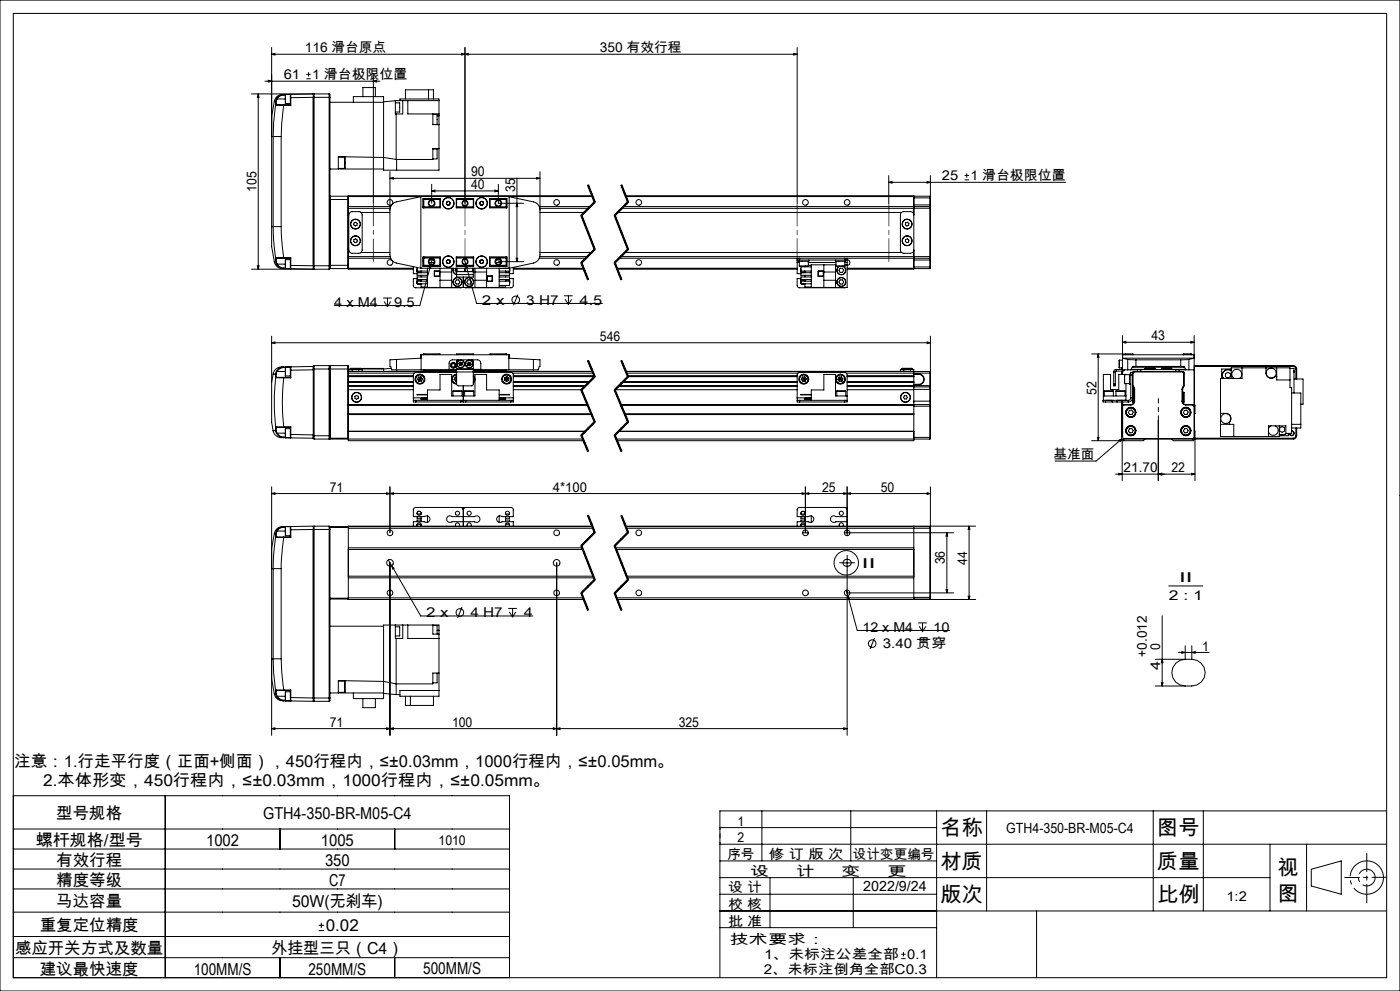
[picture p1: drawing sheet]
<svg xmlns="http://www.w3.org/2000/svg" width="420mm" height="297mm" viewBox="0 0 420 297" stroke-linecap="round" stroke-linejoin="round" font-family="sans-serif">
<g fill="none" stroke="#000" stroke-width=".3">
<path d="M0 0h420v297h-420zM4 4h412v289h-412zM81.5 16.3l1-.3v.5zM81.5 14.2v53.7M138.5 16l1 .3-1 .2zM139.5 16.3l1-.3v.5zM139.5 14.2v46.7M238.1 16l1 .3-1 .2zM239.1 14.2v46.7M239.1 16.3h-157.6M75.5 28.1h23.2M77.5 28.1v52.6"/>
<path d="M77.5 28.1l.2 1.1h-.5zM79.5 24.3h34.5M80.5 24.1l1 .2-1 .3zM82.3 30.4l-.8 4.5v6h.5M82.3 30.4l.4 .1M82.7 31.3l-.6 5.4-.1 4.2M82.7 31.3l.3 .2M82.7 30.5v.8M82.8 31.2l.3 .2M82.8 31.2l-.1 .1M82.9 30.4l-.1 .8M82.9 30.4l-.2 .1"/>
<path d="M83 31.5l2.1 .1M83 29.6l-.3 .9M83 29.6l.1 .1M83.1 31.4h2M83.1 31.4l-.1 .1M83.1 29.7l-.2 .7M83.1 29.7h2.5M85.1 28.3h-.2a2.54 2.54 0 0 0-2.6 2.1M85.1 31.6l-.6 5.2-.2 4.1M85.1 31.4v.2M85.1 28.3l-1.1 .3-1 1M85.1 28.3v.2"/>
<path d="M85.1 28.5l-1.5 .5-.5 .7M85.1 31.6h2.1M85.1 31.4h2M85.1 28.5h.5M85.7 28.3v2.7M85.7 28.3h1.4v3.1M85.7 31h1.4M87.1 29.3h.1M87.1 31.4l.1 .2M87.2 28.3l6.8-.2v1.1M87.2 28.3v1M87.2 28.3l-.1 .1"/>
<path d="M87.2 29.3v2.3M87.2 28.3h-2.1M91.9 23.6h1.3M91.9 22.3h1.3M92.6 21.6v1.3M94 28.4l.2-.3v52.6l-.2-.3M94 29.2v50.5M94 29.2l-6.8 .1M94 29.2h5M98.7 28.1l.3 .3v.8M98.7 28.1v52.6M99 29.2v30.6"/>
<path d="M99 30.7h16.1M106 30.7v-1.7h9.1v22h16.6v-13.6M108.9 29v-2.8h3.7v2.8M112 24.3l1-.2v.5zM112 22.3v38.6M118.6 30.8h1.3v2.8h-1.3M118.6 30.2l-3.5 .3M118.9 34.1v13.7M120 30.2v-.5h11.7v5M120.8 30.2v3.9h-2.2v-3.9M121.6 29.7v-2.8h8.4v2.8M122.3 30.2v3.9h9.4"/>
<path d="M128.6 26.9v2.8M129.9 34.3h1.2v3h-1.2M129.9 34.1v3.3h1.8M131.1 34.7h.6M131.7 34.7v2.7M131.7 30.2h-13.1M82 40.9h2.3M82 40.9v27M84.3 40.9v27M99 59.8v19.7M99 50.7h16.1M99 59.8h5.5"/>
<path d="M99.1 58.8v21.7M99.1 58.8h5.3M99.1 58.8l-.1 .1M101.5 50.5h1.9M101.5 47.1h1.9M103.4 47.1v3.4M104.4 58.8v21.7M104.4 58.8l.1 .1M104.5 58.9v.9M104.5 58.9h.1M104.5 59.8v19.7M104.5 58.9h73.2"/>
<path d="M117 53.4l1-.2v.5zM117 51.4v25l.2 .9 .5 .8 .8 .6 7.8 1.7M117 53.4h45M118.9 47.8h.1M118.9 47.8l-3.8-.6-13.6-.2v3.7M119 47.8v3.2M126.3 58.9l-7.8 1.7-1.1 1-.4 1.3M126.3 58.9v21.5M126.3 58.9h.1M126.9 59.5h5.2v2.8h-5.2zM127 59.8v2.5M127 59.8h5"/>
<path d="M127.1 59.7v2.5M127.1 59.7h5M127.1 59.7l-.1 .1M129.5 57.2l1-.2v.5zM129.5 55.2v5.7M129.5 57.2h20M129.9 44.6h1.2v3h-1.2M131.7 44.6h-1.8v3.2h-10.9M132 59.7v2.5M136.9 59.5h5.2v2.8h-5.2zM136.9 59.7h5.2M137 59.7v2.5"/>
<path d="M137 59.8h5M142 59.7v2.5M146.9 59.5h5.2v2.8h-5.2zM146.9 59.7h4.9M147 59.7v2.5M147 59.8h5M148.5 57l1 .2-1 .3zM149.5 55.2v5.7h7.6M151.8 59.7v2.6M151.8 59.7l.2 .1M152 59.8v2.5M152.6 58.9h.2"/>
<path d="M152.8 58.9l7.7 1.7 1.1 1 .4 1.3M152.8 58.9v21.5M155.1 53.4v25M161 53.2l1 .2-1 .3zM162 51.4v25l-.2 .9-.5 .8-.8 .6-7.7 1.7M176.2 55.5l2 5.1M176.4 55.5l2 5.1-4 4 4 10.1-4 4 2 5.1M176.6 55.4l1 2.5M177.6 57.9l1 2.6zM177.7 58.7h-73.2v.2M186.2 55.5l2 5.1M186.4 55.5l2 5.1-4 4 4 10.1-4 4 2 5.1"/>
<path d="M186.6 55.4l2 5.1M187.6 58.7h86.5v.2M187.7 58.9h86.4M266.6 54.6l1-.2v.5zM266.6 52.6v8.3M266.6 54.6h53.1M274.1 58.9v2.5M274.1 58.8h4.9M278.1 54.4l1 .2-1 .3zM279 58.8v3.1M279 58.8l.1 .5h-5M279.1 52.6v24.3"/>
<path d="M289.4 53.9h1.3M289.4 52.6h1.3M290 52v1.3M77.2 79.7h.5l-.2 1zM81.5 67.9v6l.8 4.5M81.5 67.9h.5M82 67.9l.1 4.2 .6 5.4M82 67.9h2.3M82.3 78.4a2.57 2.57 0 0 0 2.8 2.1M82.7 77.5l.1 .1M82.7 77.5v.8M82.7 78.3l.2 .1"/>
<path d="M82.7 78.3l.3 .9M82.7 78.3l-.4 .1M82.8 77.6l.1 .8M82.9 78.4l.2 .8M83 77.3l-.3 .2M83 77.3l.1 .1M83 79.2a2.53 2.53 0 0 0 2.1 1.3M83.1 77.4h2M83.1 77.4l-.3 .2M83.1 79.2h-.1M83.1 79.2l1.2 1 .8 .2M83.1 79.2h2.5"/>
<path d="M84.3 67.9l.2 4.1 .6 5.3M85.1 77.3h-2.1M85.1 77.3v.1M85.1 77.4h2M85.1 77.3h2.1M85.7 77.8v2.7M85.7 77.8h1.4M87.1 79.5h.1M87.1 77.4v3.1h-1.4M87.2 79.5v1M87.2 77.3l-.1 .1M87.2 77.3v2.2"/>
<path d="M87.2 79.5l6.8 .2M94 79.7v1l-6.8-.2M94 79.7h5M99 79.5v.9l-.3 .3M99 79.5h5.5M104.5 74.6l.2 .7M104.5 79.5v.9M104.5 62.4h12.6M104.5 61.9h12.7M104.5 77.4h12.7M104.5 76.9h12.6M104.7 64l-.2 .7"/>
<path d="M105.1 63.6l2.5-.2a1.02 1.02 0 0 1 1.1 1v10.5a1.02 1.02 0 0 1-1.1 1h-1.9a1.02 1.02 0 0 1-1.1-1v-10.5zM106.2 71.8l.5-.2 .5 .4-.1 .5-.6 .2-.4-.3zM106.2 66.8l.5-.2 .5 .4-.1 .5-.6 .2-.4-.3zM108.3 75.7h8.7M108.3 63.7h8.7M124 79.9v2.1h1.1M126.9 78.3h.1M126.9 79.8h.5M126.9 61.9h.1M126.9 77.4h.1M126.9 77.9h.1M126.9 77h5.2v2.8h-5.2z"/>
<path d="M127 77v2.5M127 79.5h5M127 79.5l.1 .2M127.1 77.1v2.6M127.1 79.7h5M127.1 62.2h5M127.1 77.1l-.1 .2h5M127.1 77.1h5M127.2 62.2v.1M127.2 77v.1M127.4 79.8h-.1M127.4 79.7v.1"/>
<path d="M128.2 79.7v.1M128.7 78.7h1.6M128.8 77.9h1.3M129.2 79.4v1l-.5-.1zM129.2 79.4l-3.3 12.2h-25.6M129.8 77.4l-.6 2M132 77.1v2.7M132 62h-5l.1 .2M133.9 61l.4 .5M133.9 78.2l.2 .6M134.1 78.8l.5 .2M134.2 60.5l-.3 .5"/>
<path d="M134.4 77.9l-.5 .3M134.4 77.9l.5 .1M134.7 60.4l-.5 .1M134.7 60.4l.4 .5M134.8 61.4l-.5 .1M134.9 78l.1 .6M135 78.6l-.4 .4M135.1 60.9l-.3 .5M136.9 77h5.2v2.8h-5.2zM136.9 79.7h5.2M136.9 62.2h5.2M136.9 77.1h5.2"/>
<path d="M136.9 79.8h.1M137 77.1v2.7M137 79.5h5M137 62h5M137 77.3h5M137.5 79.7v.1M139.2 77.5l.5 1.8M139.7 79.3l.5 .9-.4 .1zM139.7 79.3l3.3 11.6h37.7M141.5 79.7v.1M142 77.1v2.7M142 79.8h.1"/>
<path d="M143.9 60.9l.2 .5M144 78.7l.5 .3M144 78.1v.6M144.1 61.4l.6 .1M144.3 60.4l-.4 .5M144.3 60.4l.6 .1M144.5 77.8l-.5 .3M144.5 77.8l.5 .3M144.9 60.5l.2 .5M145 78.7l-.5 .3M145 78.1v.6M145.1 61l-.4 .5"/>
<path d="M146.9 79.7h4.9M146.9 77h5.2v2.8h-5.2zM146.9 77.1h4.9l.2 .2h-5M147 77.1v2.6M147 79.5h5M147 62h5l-5.1 .2M148.7 78.7h1.6M148.8 77.9h1.3M149.5 78.4h7.6M149.8 79.7v.1M150.6 79.8h.1M150.6 79.8h1.5"/>
<path d="M150.6 79.7v.1M151.8 77v2.7M152 77v2.5M152 61.9h.1M152 77.4h.1M152 77.9h.1M152 78.3h.1M152 79.5l-.2 .2M154.8 77.4h.5l-.2 1zM155.1 60.9l.2 1h-.5zM161.8 61.9h15.3M161.8 77.4h13.9"/>
<path d="M161.9 62.4h14.6M161.9 76.9h14.3M162 75.7h15.5M162 63.7h13.3M174.2 64.6l4 10.2M174.2 78.8l2 5.1M174.6 64.5l4 10.2M174.6 78.7l2 5.1M178.3 60.4l-4 4M178.3 74.6l-4 4M178.5 60.7l-4 4M178.5 74.9l-4 4"/>
<path d="M184.2 64.6l4 10.2M184.2 78.8l2 5.1M184.6 64.5l4 10.2M184.6 78.7l2 5.1M185.3 63.7h85.2M185.7 77.4h54.2M186.3 76.9h92.8M187 61.9h92M187.5 75.7h83M188.3 60.4l-4 4M188.3 74.6l-4 4M188.5 60.7l-4 4"/>
<path d="M188.5 74.9l-4 4M239.1 77.9h.8M239.1 77.9v.8M239.1 77.4v.5M239.1 78.7v3.3h1.2M239.1 78.7h.7M239.6 77.9v.4h3v-.4M239.8 79.8h2.7M239.8 78.3v1.5M239.9 77.4v.5M239.9 77.4h13.5M239.9 77.9h13.5"/>
<path d="M241.5 79.8v.2M242.5 78.3v1.5M242.5 79.5h.9M242.5 78.7h8.3M243.4 80h-3.1v1.2M247.2 79.4v6.7M250.6 77.9v.4h3v-.4M250.6 79.4v6.7M250.8 79.8h2.7M250.8 78.3v1.5M251.8 79.8a1.36 1.36 0 0 0-.5 2.1 1.36 1.36 0 0 0 2.2 0 1.36 1.36 0 0 0-.5-2.1M251.9 79.8a1.3 1.3 0 0 0-.6 2 1.3 1.3 0 0 0 2.1 0 1.3 1.3 0 0 0-.5-2"/>
<path d="M253.4 77.9h.7M253.4 77.4h25.6M253.4 77.4v.5M253.5 78.3v1.5M253.5 79.4h.6M253.5 78.7h.6M254.1 77.8a.85 .85 0 0 1 .9 .9 .85 .85 0 0 1-.9 .8M254.1 77.9v.8M254.1 77.4v.5M254.1 78.7v7.4h-10.7v-6.7h7.4M271.7 66.8l.5-.2 .5 .4-.1 .5-.5 .2-.5-.3zM271.7 71.8l.5-.2 .5 .4-.1 .5-.5 .2-.5-.3z"/>
<path d="M274.1 64.4a1.02 1.02 0 0 0-1-1h-2a1.02 1.02 0 0 0-1 1v10.5a1.02 1.02 0 0 0 1 1h2a1.02 1.02 0 0 0 1-1M274.1 61.9v.5h-87.6M274.1 62.4v15.5M274.1 61.9v.5M274.1 61.4v.5M274.1 61.4h5v.7M274.1 77.9v2.5M274.1 77.9h5M279 61.9v15.5M279 77.4v3.1M279 61.9l.1 .2M279.1 62.1v.3h-5"/>
<path d="M279.1 76.9v.4M279.1 77.3v.6M279.1 77.9v2.1M279.1 77.3l-.1 .1M75.5 80.7h23.2M85.1 80.4v.1M85.1 80.5h2.1M85.1 80.4h.5M87.1 80.4l.1 .1M99 80.4l.1 .1M99.1 80.5h5.3M104.5 80.4v.3h19.5"/>
<path d="M104.5 80.4h.1M104.5 80.4h19.5M104.5 80.4l-.1 .1M114.9 89.3h2.6M115.3 90.3l.9 1.6M116.2 89.3v2.6M117.2 90.3l-1 1.6M125.1 80.5l-.1 .2a.74 .74 0 0 0 .6 1M125.1 83.5h-1.1v2.2l.6 .6 14-.2M125.1 80.1v1.1h3.1M125.2 81.2l.5 .4 .6-.4v.5M125.2 85.1l.5 .2 .6-.2v.9h1.9"/>
<path d="M125.4 85.1h.7M125.6 83.8h-.2a.73 .73 0 0 0-.3 1.2M125.9 83.8l.4 .2M126.3 80.4h26.5M126.3 81.5l-.4 .2M126.3 83.8v.5l-.6-.4-.5 .4M126.3 82.5v.5M128.2 80.4v5.7h21.6v-5.7M128.2 81.7h-3.1v.8h3.1M128.2 83h-3.1v.8h3.1M128.2 84.3h-3.1v.8h3.1M130.3 81.2h1.6v1.6h-1.6z"/>
<path d="M130.4 81.3h1.4v1.5h-1.4zM132 80.4v5.7M132 81.5h3.5M132 84h3.5M135.5 80.4v5.7M135.9 81a1.37 1.37 0 0 0 1.1 1.3M135.9 81a1.39 1.39 0 0 0 1.1 1.3M136 80.4l-.1 .6M136.1 80.4l-.2 .6M136.9 80.4l-.4 .6 .5 .6M136.9 83.9h.7l.4 .6-.4 .6h-.7l-.4-.6zM137 82.3v.7h5v-.7"/>
<path d="M137 80.4v1.9M137 82.3h5M137.1 81.3h2.3M137.1 80.4v.9M139 83v3.1M139.4 80.4v.9M139.6 81.3h2.3M139.6 80.4v.9M140.4 83.9h.7l.4 .6-.4 .6h-.7l-.4-.6zM141.9 80.4v.9M142 80.5v1M142 80.6v.8"/>
<path d="M142 80.4v1.9M142.5 80.4v5.7M142.5 81.5h3.5M142.5 84h3.5M146 80.4v5.7M146.1 82.7h1.6v1.6h-1.6zM146.2 82.8v1.5M149.8 80.5h3.1v.7M149.8 81.7h3.1v.8h-3.1M149.8 83h3.1v.8h-3.1M149.8 81.2h3.1M149.8 84.3h3.1"/>
<path d="M151.7 81.5l.3 .2M151.7 83.8v.5l.6-.4 .5 .4M151.7 80.4v.1M151.7 82.5v.5M151.7 85.5v.5h-1.9M151.8 80.4l-.1 .1M152 83.8l-.3 .2M152.1 80.4l-.2 .1M152.4 83.8h.1a.73 .73 0 0 1 .4 1.2M152.4 80.4l.2 .1M152.7 80.4l.1 .1M152.8 81.2l-.5 .4-.6-.4v.5"/>
<path d="M152.9 80.5l.1 .2a.74 .74 0 0 1-.6 1M152.9 83.5h1.1v2.2l-.6 .6-14-.2M152.9 84.3v.4M152.9 80.8v.4M152.9 84.3v1.2h-3.1M154 80.7h21.2M154 80.1v1.9h-1.1M154 80.4h21M155.4 88.3l-1.3 3.2M169.2 88.6h2.6M169.5 89.7l1 1.6M170.5 88.6v2.7"/>
<path d="M171.5 89.7l-1 1.6M185 80.4h54.1M185.1 80.7h54M240.3 80.5l-.1 .2a.74 .74 0 0 0 .5 1M240.3 83.5h-1.2v2.2l.6 .6 14.1-.2M240.3 84.3v.8h3.1M240.3 81.2h3.1M240.3 84.3h3.1M240.3 80.8v.4M240.3 84.3v.4M240.3 81.2l.6 .4 .6-.4v.5M240.3 85.1l.6 .2 .5-.2"/>
<path d="M240.6 85.1h.6M240.7 83.8h-.1a.73 .73 0 0 0-.3 1.2M241.1 83.8l.4 .2M241.5 81.5l-.4 .2M241.5 83.8v.5l-.6-.4-.6 .4M241.5 82.5v.5M241.5 85.1v.9h1.9M243.4 81.7h-3.1v.8h3.1M243.4 83h-3.1v.8h3.1M245.4 81.2h1.7v1.6h-1.7zM245.5 81.3h1.5v1.5h-1.5zM247.2 81.5h3.4"/>
<path d="M247.2 84h3.4M252 80.4h.7l.4 .6-.4 .6h-.7l-.3-.6zM252 83.9h.7l.4 .6-.4 .6h-.7l-.3-.6zM254.1 80.4h20M274.1 80.4v.3h-20M274.1 80h5M274.1 80.5h4.9M279.1 80l-.1 .5M81.5 102.7l1-.2v.5zM81.5 100.7v13.9M81.5 102.7h197.6M81.5 114.6v12l.5 2.5"/>
<path d="M82 112.1h.1M82 112.1l.7 .1M82 112.1l-.5 2.5M82.7 113a73.6 73.6 0 0 0 0 15.1M82.7 113l.3 .2M82.7 112.2v.8M82.8 112.1l.1 .8M82.8 112.1l-.1 .1M82.9 112.9l.2 .2M82.9 112.9l-.2 .1M83 113.2h2.1M83 111.3l-.3 .9"/>
<path d="M83 111.3h.1M83.1 111.3l-.3 .8M83.1 111.3h2.5M83.1 113.1h2M83.1 113.1l-.1 .1M85.1 110h-.4a2.6 2.6 0 0 0-2.7 2.1M85.1 113.2a63.8 63.8 0 0 0 0 14.7M85.1 113.1v.1M85.1 110a2.45 2.45 0 0 0-2.1 1.3M85.1 110v.1M85.1 110.1l-.8 .2-1.2 1M85.1 113.2h2.1"/>
<path d="M85.1 113.1h2M85.1 110.1h.5M85.7 110v2.7M85.7 110l1.4 .1M85.7 112.7h1.4M87.1 113.1l.1 .1M87.1 110.9h.1M87.1 110.1v3M87.2 110v.9M87.2 110l-.1 .1M87.2 110.9v2.3M87.2 110h-2.1"/>
<path d="M94 109.8v1M94 109.8v.8h11.1M94 110.8l-6.8 .1M94 110.8v19.5M94 109.8l-6.8 .2M94.2 109.6v22M94.2 109.6h4.5M94.2 109.6l-.2 .2M98.7 109.6v22M98.7 109.6l.3 .2M99.1 109.6l-.1 21M99.1 109.6v21.7"/>
<path d="M99.1 109.6h5.3M104.4 109.6v21.7M104.4 109.6l.1 11.6M104.5 114.6h19.5M104.5 114.5h19.5M104.5 112.7h19.5M104.5 112.9h19.5M104.5 114.4h19.5M104.5 111.8h19.7M104.5 115.8h19.5M104.5 115.5h19.5M104.5 116.8h19.5"/>
<path d="M105.1 110.7l.1 .1M105.1 110.5h3M105.1 110.7h3M105.1 110.5v.2M105.5 111.3h.1M105.7 110.8v.5h-1.2h32.5M105.7 110.8h-1.1v.5M105.7 110.8h1.9M106.5 118.8l.5-.3 .5 .3v.5l-.5 .4-.5-.3zM107.6 110.8v.5h.7M107.6 110.8h1.1v.5M108.1 110.7v.1"/>
<path d="M108.1 110.7h.1M108.1 110.5v.2M108.1 110.4h7v.9M117.4 110.4l-2.3 .2h-7M119 107.7l-2 .1v2h.2a.9 .9 0 0 0 .3 1 .9 .9 0 0 0 1 0h.5M119 107.7l7.3-.4v-1h26.5v1l7.2 .4M119 110.8h18M119 107.7v3.1M119 110.8v.5M124 120v.5h.7M124 120h.7M124 119.2v.8"/>
<path d="M124 119.2h4.2M124.7 120h13.6M124.7 120v.5M125.2 113.7l.5 .6M125.6 113l-.4 .7M125.6 113l.4 .6M126 113.6l-.3 .7M126 113.6l.4 .6M126 113.6l-.8 .1M126.3 113l.5 .6M126.3 113h-.7M126.3 113l-.3 .6"/>
<path d="M126.3 106.3v4.5M126.4 114.2l-.7 .1M126.8 113.6l-.4 .6M126.8 113.6h-.8M127 106.2h5M127 106.2v.1M127 110.8v.5M127 111h10M127.1 106.1h4.9v.2M127.1 106.1v.2M127.1 110.8v.5M127.1 106.1l-.1 .1"/>
<path d="M128.2 120v-3.1h3.8v-4.7h3.5v6.5h7v-6.5h3.5v4.7h3.8v3.1M128.2 119.3h-1.9v.4h1.9M128.2 118.2h-3.1l3.1 .2M134.7 110.8v-2a1.02 1.02 0 0 1 1-1h7.5a1.02 1.02 0 0 1 1.1 1v2M134.7 110.7h9.6M135.9 117.2h.1M135.9 117.2h2.7M135.9 117.2v1.5M136.2 113.7l.5 .6M136.6 113l-.4 .7M136.6 113l.4 .6M137 110.5v1"/>
<path d="M137 112.1a1.5 1.5 0 0 0-1.5 1.5 1.5 1.5 0 0 0 1.5 1.5M137 112.3a1.34 1.34 0 0 0-1.4 1.3 1.34 1.34 0 0 0 1.4 1.4M137 111.6l-12.7 .2-.3 .5v6.9M137 112.3a1.31 1.31 0 0 0-1.3 1.3 1.31 1.31 0 0 0 1.3 1.3M137 106.3v-.2h5v.2M137 111.5h5M137 111.5v3.6M137 110.5h5M137 113h-.4M137 114.3h-.3M137 113.6l-.3 .7M137 113.6l-.8 .1"/>
<path d="M137 106.2h5M137.5 107.8l-.5 .3v2.4M137.7 109l.2 .5M137.7 109l1.1 .2M137.9 109.5l.5 .1M138 108.5l.6 .2M138 108.5l-.3 .5M138 108.5l.3 .6M138.3 120h1.4M138.3 109.1l-.4 .4M138.3 109.1l.1 .5M138.3 120v.5"/>
<path d="M138.6 117.2v1.5M138.6 108.7l.2 .5M138.6 108.7l-.3 .4M138.8 109.2l-.4 .4M139 115.6v4.9M139.4 117.2h2.7M139.4 117.2v1.5M139.7 120h13.5M139.7 120v.5M140.2 109l.2 .5M140.2 109l.6 .1M140.4 109.5l.5 .1"/>
<path d="M140.5 108.5l-.3 .5M140.5 108.5l.6 .2M140.5 108.5l.3 .6M140.8 109.1l-.4 .4M140.8 109.1l.1 .5M140.8 109.1l.5 .1M141.1 108.7l.2 .5M141.1 108.7l-.3 .4M141.3 109.2l-.4 .4M141.5 107.8l.5 .4v2.3M142 110.5v1M142 111.5v3.7l-.2 .3-4.3 .1-.5-.5"/>
<path d="M142 112.5l.1 .1a1.53 1.53 0 0 1-.1 2.2M142 112.7a1.34 1.34 0 0 1 0 1.8M142 111.6l11.7 .2 .3 .5v6.9M142 112.8v.1a1.35 1.35 0 0 1 0 1.6M142 111.3h35.7M142 110.8h18M142 111h10M142.1 117.2v1.5M147 106.2h5M149.8 118.2h3.1l-3.1 .2M149.8 119.3h1.9v.4h-1.9M149.8 119.2h4.2"/>
<path d="M151.3 113.9l.6 .5M151.4 113.2l-.1 .7M151.4 113.2l.6 .4M151.8 106.1h-4.8v.2M151.8 106.1v.2M151.8 110.8v.5M151.8 106.1l.2 .1M152 113.6l.6 .4M152 113.6l-.1 .8M152 113.6l-.7 .3M152 106.2v.1M152 110.8v.5"/>
<path d="M152 112.9l-.6 .3M152 112.9l.7 .4M152 112.9v.7M152.6 114l-.7 .4M152.6 106.3v4.5M152.7 113.3l-.1 .7M152.7 113.3l-.7 .3M153.2 120h.8M153.2 120v.5M153.7 111.8h24.2M154 120v.5h-.8M154 119.2v.8"/>
<path d="M154 114.6h22.7M154 114.5h22.8M154 112.7h24.3M154 112.9h24.4M154 114.4h22.9M154 115.8h21.4M154 115.5h21.8M154 116.8h20.5M160 107.7l2 .1v2h-.2a.92 .92 0 0 1-.4 1 .92 .92 0 0 1-1 0h-.4M160 107.7v3.1M174.2 116.9l4 9.6M174.6 116.8l4 9.6"/>
<path d="M176.2 108.2l2 4.7M176.4 108.1l2 4.8M176.6 108l1 2.4M177.6 110.4l1 2.4zM178.3 112.7l-4 4M178.4 112.9l-4 4 4 9.6-4 4 2 4.7M178.5 113l-4 4M184.2 116.9l4 9.6M184.5 116.8h54.6M184.6 116.8l4 9.6M185.4 115.8h53.7M185.7 115.5h53.4"/>
<path d="M186.2 108.2l2 4.7M186.4 108.1l2 4.8M186.6 108l2 4.8M186.7 114.6h52.4M186.8 114.5h52.3M186.9 114.4h52.2M187.7 111.3h91.3M188 111.8h51.4M188.3 112.7l-4 4M188.3 112.7h50.8M188.4 112.9h50.7M188.4 112.9l-4 4 4 9.6-4 4 2 4.7"/>
<path d="M188.5 113l-4 4M239.1 119.2v-6.9l.4-.5 13.9-.2 .5 .3 .2 .5v8.1h-.7M239.1 120v.5h.8M239.1 120h.8M239.1 119.2v.8M239.1 119.2h4.3M239.9 120h13.5M239.9 120v.5M240.4 113.7l.4 .6M240.7 113l-.3 .7M240.7 113l.4 .6M241.1 113.6l-.3 .7"/>
<path d="M241.1 113.6l.5 .6M241.4 113l.5 .6M241.4 113h-.7M241.4 113l-.3 .6M241.6 114.2l-.8 .1M241.9 113.6l-.3 .6M241.9 113.6l-1.5 .1M243.4 119.3h-1.9v.4h1.9M243.4 118.2h-3.1l3.1 .2M251 117.2h2.7M251 117.2v1.5M251.4 113.7l.4 .6"/>
<path d="M251.7 113l-.3 .7M251.7 113l.4 .6M252.1 113.6l-.3 .7M252.1 113.6l.5 .6M252.4 113l.5 .6M252.4 113h-.7M252.4 113l-.3 .6M252.6 114.2l-.8 .1M252.9 113.6l-.3 .6M252.9 113.6l-1.5 .1M253.4 120h.7M253.4 120v.5"/>
<path d="M253.7 117.2v1.5M254.1 114.6h20M254.1 114.5h20M254.1 112.7h20M254.1 112.9h20M254.1 114.4h20M254.1 118.7h-3.5v-6.5h-3.4v4.7h-3.8v3.1M254.1 115.8h20M254.1 115.5h20M254.1 116.8h20M270.6 110.7l.1 .1M270.6 110.5h3"/>
<path d="M270.6 110.7h3M270.6 110.5v.2M271.1 110.8v.5h-.6M271.1 110.8h-1v.5M271.1 110.8h2M271.4 118.6h.6l.2 .5-.3 .5h-.6l-.2-.5zM273.1 110.8v.5h1M273.1 110.8h1v.5M273.6 110.7l-.1 .1M273.6 110.5v.2M274.1 116.8v4.7M274.1 111.3v4.3"/>
<path d="M274.1 116v.8M274.1 115.6v.4M274.1 112.2h1.5M274.1 112h1.5M274.1 115.6h5M274.1 115.3h1.5M274.1 115.2h1.5M274.1 116h4.9M274.1 116.7h5M275.6 112a1.64 1.64 0 0 1 1.7 1.7 1.64 1.64 0 0 1-1.7 1.6M275.6 112.2a1.5 1.5 0 0 1 1.5 1.5 1.5 1.5 0 0 1-1.5 1.5M275.6 112v.2"/>
<path d="M275.6 115.2v.1M278.1 102.5l1 .2-1 .3zM279 116v5.2M279 111.3v4.7M279 111.3l.1 .5h-25.2M279.1 115.6v.2M279.1 115.8v.9M279.1 116.7v3.5M279.1 115.8l-.1 .2M279.1 100.7v14.9M329.5 106.1v26M329.5 106.1l.2 1h-.5z"/>
<path d="M331 120l-.1 .5h.7M331 120h7.5M331 118.7h6.8M331.3 117.2h2.7M331.3 117.2v1.5M331.6 120v.5M333.7 120v.5M333.9 117.2h-2.6M334 117.2h.1M334 117.2v1.5M334.1 115.1v.5h.5v-.5M334.1 111.5h.5"/>
<path d="M334.1 115.1h.5M334.1 111.5v3.6M334.6 111.5v3.6M334.8 117.2h2.7M334.8 117.2v1.5M334.9 110.7l-.5 .1-.3 .7M334.9 111.2l-.3 .3M334.9 110.7h1.9M334.9 110.7v.5M334.9 111.2h1.9M335.1 120v.5M335.8 107.9v2.3"/>
<path d="M335.8 110.2h.9v.5M335.8 107.9h1M336.5 110.6h.3M336.5 110.6v.1M336.5 111.2v1M336.6 110.2l-.1 .4M336.7 111.2v1M336.8 102.6l.9-.3v.5zM336.8 100.6v10.6M336.8 102.6h21.4M336.8 106.3h.1M336.8 106.3h21.4"/>
<path d="M336.8 110.8h1.5M336.8 111.2v1M337.4 112.3v2.7M337.4 110.8l-.6 .4M337.4 115h1.4M337.4 112.3h1.4M337.5 106.2h2.5M337.5 106.2v.1M337.5 117.2v1.5M337.5 106.2l.1-.1v.2M337.8 112.3l-2.2-.1v4.5h-2.4v-4.5h-2.2v7.8M337.8 115v5"/>
<path d="M338.3 107.7l2.5 .1M338.3 110.8h.9M338.3 107.7v3.1M338.5 120v.5M339.2 112.1h-.4v3h.4M339.2 119.2l-.1 .5-.6 .3M339.2 119.2h.6M339.2 110.8h2M339.2 112.4h.6M339.2 112.4v6.8M339.3 110.7h4.2M339.8 119.2a1.26 1.26 0 0 1-1.3 1.3"/>
<path d="M339.8 111.8v-.2h-.6v.8M339.8 111.8h.1M339.8 111.8v7.4M339.8 106.1h-12.3M339.8 110.1h15.3M339.8 106.1v.2M339.8 109.8v.3M339.8 106.1l.2 .1M339.9 117.6v3M339.9 117.6h.2M339.9 115.6l.1 .2M339.9 116l.4 .7"/>
<path d="M339.9 115.6v.4M339.9 111.8v3.8M340 116l.2 .6-.1 4M340 109.8l-.2 .3M340 115.8l.4 .9M340 106.2v.1M340 115.8l-.1 .2M340.1 117.6h.1M340.1 117.6v3M340.3 111.3l-.5 .5M340.3 111.5l-.4 .3M340.3 111.3h14.5"/>
<path d="M340.3 116.7h.1M340.3 111.5h14.5M340.3 111.3v.2M340.3 116.7v3.5M340.4 116.7v3.5M340.8 109.8h-.3a1.02 1.02 0 0 0-1.3 1M340.8 107.8h13.4M340.8 109.8h13.4M340.8 107.8v2M341.2 110.8h1v.5h-1zM341.5 111.3h.1M342.2 110.8h10.5"/>
<path d="M342.5 111.3h.1M343.5 110.5h3M343.5 110.7l.1 .1M343.5 110.7h3M343.5 110.5v.2M346.5 110.7l-.1 .1M346.5 110.5v.2M348.5 110.5h3M348.5 110.7l.1 .1M348.5 110.7h3M348.5 110.5v.2M351.5 110.7l-.1 .1"/>
<path d="M351.5 110.7h4.2M351.5 110.5v.2M352.5 111.3h.1M352.7 110.8h1v.5h-1zM353.5 111.3h.1M353.7 110.8h2M354.2 109.8h.3a1.01 1.01 0 0 1 1.2 1M354.2 107.8v2M354.6 116.7h.2M354.6 116.7v3.5M354.7 111.3l.4 .2 .1 .3M354.8 111.5l.3 .3"/>
<path d="M354.8 111.3v.2M354.8 116.7v3.5M354.9 117.6h-.1M354.9 117.6v3M354.9 117.6h.2M355 115.8l-.4 .9M355 115.8l.1 .2M355 106.2h2.5M355 106.2v.1M355 116l-.2 .7 .1 3.9M355 109.8l.1 .3M355.1 116l-.3 .7"/>
<path d="M355.1 117.6v3M355.1 115.6l-.1 .2M355.1 111.8h.1M355.1 115.6h.1M355.1 111.8v3.8M355.1 106.1h2.2M355.1 106.1v.2M355.1 109.8v.3M355.1 106.1l-.1 .1M355.2 115.6l-.1 .4M355.2 111.8v3.8M355.7 110.8h1"/>
<path d="M356.7 107.7l-2.5 .1M356.7 107.7v3.1M357.3 102.3l.9 .3-.9 .2zM357.3 106.1v.2M357.3 106.1l.2 .1M357.5 106.2v.1M358.2 107.3h-21.4l1.5 .4M358.2 107.3l-1.5 .4M358.2 106.3v1M358.2 110.8v10.4M358.2 100.6v10.2h-1.5M358.2 110.1l.2 .5"/>
<path d="M358.2 110.6h.2M358.2 109.6h29.8M358.2 109.8h29.8M358.4 110.6v10.6M367.6 112l.8-.4 .7 .4v.9l-.7 .4-.8-.4zM369.4 111.1a1.7 1.7 0 0 0-2.2 .1 1.7 1.7 0 0 0-.2 2.2M369.4 111.1a1.65 1.65 0 0 0-2.2 .2 1.65 1.65 0 0 0-.2 2.1M369.4 110.6h-2.9v2.8M369.4 113.4v-3.2h17.6v6h.5v13.7h-1.7M370.2 113.4a1.5 1.5 0 0 1-.3-2.2 1.5 1.5 0 0 1 2.3 0 1.5 1.5 0 0 1-.3 2.2M372.6 110.2v3.2h-6.5v17.4h17.7v-3.2M379.8 110.2v1.6a1.56 1.56 0 0 0 1 1.4 1.56 1.56 0 0 0 1.6-.3h.6"/>
<path d="M383 110.2v3.7h4M387 110.4h1.2v7.4M387.5 117.8h2.7v10.5h-2.7M388 109.8l.4 .2 .4 .6M388 109.6a1.09 1.09 0 0 1 1 1M388 109.6v.2M388.2 111v.7M388.2 113.6h2.7v7.5h-.7M388.8 110.6h.2M388.8 110.6v3M389 110.6v3M82 129.1a2.67 2.67 0 0 0 3.1 2.1"/>
<path d="M82 129.1h.1M82.7 128.1l.2 .2M82.7 128.1v.9M82.7 129h.1M82.7 129l.3 .9M82.7 129l-.7 .1M82.8 129l.3 .8M82.9 128.3l-.1 .7M83 127.9l-.3 .2M83 127.9l.1 .2M83 129.9a2.37 2.37 0 0 0 2.1 1.3M83.1 129.8l-.1 .1"/>
<path d="M83.1 129.8l.5 .7 1.5 .5M83.1 129.8h2.5M83.1 128.1h2M83.1 128.1l-.2 .2M85.1 127.9h-2.1M85.1 127.9v.2M85.1 131v.2M85.1 127.9h2.1M85.1 128.1h2M85.1 131.2h2.1M85.1 131h.5M85.7 128.5v2.7"/>
<path d="M85.7 128.5h1.4M87.1 128.1v2.9M87.1 130.2h.1M87.1 131.1l.1 .1M87.1 131v.2h-1.4M87.2 130.2v1M87.2 127.9l-.1 .2M87.2 127.9v2.3M87.2 130.2l6.8 .1M87.2 131.2l6.8 .1M94 130.3v1M94 131.3l.2 .3"/>
<path d="M94.2 131.6h4.5M99 130.6v1h75.9M99 130.6h-5v.7M99 131.3l-.3 .3M99.1 131.3h5.3M99.1 131.3l-.1 .2M104.4 131.3l.1 .2M104.5 121.2v.3M104.5 121.5v10.6h70.6M104.5 124h72.8M104.5 124.2h72.9M104.5 121.5h71.8"/>
<path d="M104.5 121.2h71.7M104.5 129.3h71M104.5 129.2h71.1M124.7 120.5h13.6M138.3 120.5h.7M139 120.5h.7M139.7 120.5h13.5M174.2 130.5l2 4.8M174.6 130.4l2 4.8M178.3 126.3l-4 4M178.5 126.6l-4 4M184.2 130.5l2 4.8"/>
<path d="M184.6 130.4l2 4.8M184.9 131.6h94.1M185.5 129.3h88.6M185.6 129.2h88.5M186.2 121.2h92.8M186.3 121.5h87.8M187.4 124h86.7M187.5 124.2h86.6M188.3 126.3l-4 4M188.5 126.6l-4 4M239.9 120.5h13.5M274.1 121.5v10.6h-89"/>
<path d="M274.1 131.1h5M274.1 121.7h5M274.1 120.2h5M279 121.2v10.4M279 121.2l.1 .2M279.1 131.1l-.1 .5M279.1 121.4v.3M279.1 120.2v1.2M279.1 121.7v9.4M329.2 131.1h.5l-.2 1zM331.6 120.5h2.1M333.7 120.5h1.4"/>
<path d="M335.1 120.5h3.4M335.7 131.9l1-.5-.6 .9zM336.5 130.6l.2 .5M336.5 130.6h.2M336.5 124l.2 .1M336.5 120.5v10.1M336.7 131.4l-7.9 6.8h-12.3M336.7 131.1l.4 .5M336.7 120.5v.7M336.7 121.7v9.4M336.7 131.1h.1M336.7 121.7h.1"/>
<path d="M336.8 131.1l.3 .3M336.8 120.5v.7M336.8 121.7v9.4M337.1 121.4l-.3 .3M337.1 121.4l-.2-.1-.2 .4M337.1 132.1l-.4-.5v12.5M337.1 131.6h20.8M337.1 131.4h20.8M337.1 131.4v.2M337.1 121.4h2.1M338.8 123l.7-.1 .5 .6-.3 .6-.7 .1-.5-.5zM338.8 128.5l.7-.1 .5 .6-.3 .6-.7 .1-.5-.5z"/>
<path d="M339.2 121.2h-2.5l-.2 .3M339.2 121.2v.2M339.9 120.6h.2M340.3 120.2a1.09 1.09 0 0 1-1.1 1M340.3 120.2h.1M340.4 120.2a1.21 1.21 0 0 1-1.2 1.2M343.5 131.6l-.5 .5h-15.5M347.5 126v18.1M351.5 131.6l.5 .5h6l.5-.5h29.5M354.6 120.2a1.14 1.14 0 0 0 1.1 1.2M354.6 120.2h.2M354.8 120.2a1.02 1.02 0 0 0 .9 1"/>
<path d="M354.9 120.6h.2M355.3 123l.7-.1 .4 .6-.2 .6-.7 .1-.5-.5zM355.3 128.5l.7-.1 .4 .6-.2 .6-.7 .1-.5-.5zM355.7 121.2l2.8 .2-.1 2.7M355.7 121.4h2.2M355.7 121.2v.2M357.9 121.4l.3 .3M357.9 121.4l.2-.1 .3 .4M357.9 131.4v.2M358.2 131.1l-.3 .3M358.2 131.1h.2M358.2 121.7h.2"/>
<path d="M358.2 121.7v9.4M358.4 131.1l-.5 .5M358.4 129.1l.1 15M358.4 121.7v9.4M358.5 131.3h29.5M366.1 127.2h4v3.6M366.1 123.9h1.6M367.7 123.9a1.54 1.54 0 0 1 1.4 .9 1.54 1.54 0 0 1-.3 1.7v.7M381.3 127.6l-.8 .9M382.6 127.6a1.5 1.5 0 0 1 .4 2.5 1.5 1.5 0 0 1-2.5-.6M383.9 128.3l.7-.5 .8 .5v.8l-.8 .5-.7-.5zM385.8 129.9v-2.3h-5.3v3.2"/>
<path d="M385.8 129.9a1.64 1.64 0 0 1-2 .2M385.9 129.9a1.7 1.7 0 0 1-2.1 .3M386.5 129.9v.7h-2.7M387.5 129.1a.76 .76 0 0 1 .8 .7 .76 .76 0 0 1-.8 .8 .76 .76 0 0 1-.7-.7M387.5 129.2a.63 .63 0 0 1 .6 .6 .63 .63 0 0 1-.6 .7 .63 .63 0 0 1-.6-.6M387.5 127.2h2.7M388 131.3v.3M388.8 130.6l-.3 .5-.5 .2M388.8 130.6h.2M388.8 128.3v2.3M389 130.6a1.02 1.02 0 0 1-1 1M389 128.3v2.3"/>
<path d="M81.5 147.9l1-.2v.5zM81.5 145.9v74.5M82.3 159.9l-.8 4.5v6h.5M82.3 159.9l.4 .1M82.7 160v.8M82.9 159.9l-.1 .8M82.9 159.9l-.2 .1M83 159.1l-.3 .9M83 159.1l.1 .1M83.1 159.2l-.2 .7M83.1 159.2h2.5M85.1 157.8h-.2a2.53 2.53 0 0 0-2.6 2.1"/>
<path d="M85.1 157.8l8.9-.1v1M85.1 157.8l-1.1 .3-1 1M85.1 157.8v.2M85.1 158l-.8 .1-1.2 1.1M85.1 158h.5M85.7 157.8v2.7M85.7 157.8l1.4 .2M87.1 157.9l.1-.1v1M87.1 158.8h.1M87.1 158v2.9M87.2 158.8v2.3M94 158.7v50.5"/>
<path d="M94 158.7l-6.8 .1M94 158.7h5M94.2 157.7v52.5M94.2 157.7h4.5M94.2 157.7l-.2 .2M98.7 157.7v52.5M98.7 157.7l.3 .2M99 157.9v.1M99 158v51.2M99 158h5.5M99 158.1h5.5M104.5 158.3h73.4"/>
<path d="M104.5 157.8h73.2M116 147.7l1 .2-1 .3zM117 147.9l1-.2v.5zM117 145.9v13.8M124 157.7v-1.4h3.2a1.04 1.04 0 0 0 1.5 0 1.04 1.04 0 0 0 0-1.4 1.04 1.04 0 0 0-1.5-.1h-3.2l.1-2.4 .5-.3h13.8l.4 .2 .2 .5 .2-.5 .4-.2h13.8l.5 .3 .1 2.4h-3.3a1.04 1.04 0 0 0-1.4 .1 1.04 1.04 0 0 0 0 1.4 1.04 1.04 0 0 0 1.4 0h3.3v1.4M125.1 153.7v.3M125.1 154.8v.5h1.2M125.1 157.2v.3M125.2 157.1l1.1 .1v.3M125.2 157.7a.63 .63 0 0 1 .5-1 .63 .63 0 0 1 .6 1M125.4 153.3h.7M126.3 153.7v.3l-1.1 .1"/>
<path d="M126.3 154.8v1.5M126.3 155.9h-1.2v.4M128.2 154.6v2M134.2 155a1.14 1.14 0 0 1 1.5-.2h6.5a1.04 1.04 0 0 1 1.5 .1 1.04 1.04 0 0 1 0 1.4 1.04 1.04 0 0 1-1.5 0h-6.5a1.04 1.04 0 0 1-1.3 0 1.04 1.04 0 0 1-.2-1.3zM136.7 157.7a.63 .63 0 0 1 .5-1 .63 .63 0 0 1 .6 1M138.6 152.2h.8M139 152.2v5.5M140.2 157.7a.63 .63 0 0 1 .5-1 .63 .63 0 0 1 .6 1M149.8 154.6v2M151.7 155.9h1.2v.4M151.7 157.5v-.4l1.2 .1v.3M151.7 153.7v.3"/>
<path d="M151.7 154.8v1.5M151.7 157.7a.63 .63 0 0 1 .5-1 .63 .63 0 0 1 .6 1M152.9 153.7v.3l-1.2 .1M152.9 154.8v.5h-1.2M176.2 154.6l2 5M176.4 154.5l2 5.1-4 4 4 10.2-4 4 2 5M176.6 154.4l2 5.1M177.7 157.7h-73.2v22h70.7M178.3 159.4l-4 4M178.5 159.7l-4 4M186.2 154.6l2 5M186.4 154.5l2 5.1-4 4 4 10.2-4 4 2 5"/>
<path d="M186.6 154.4l2 5.1M187.7 157.8h91.3M188.3 159.4l-4 4M188.5 159.7l-4 4M240.3 157.5v-.4l1.2 .1v.3M240.3 153.7v.3M240.3 154.8v.5h1.2M240.4 157.7a.63 .63 0 0 1 .5-1 .63 .63 0 0 1 .5 1M240.6 153.3h.6M240.6 147.7l1 .2-1 .3zM240.8 159.7h1.7M241.5 153.7v.3l-1.2 .1"/>
<path d="M241.5 154.8v1.5M241.5 155.9h-1.2v.4M241.6 145.9v13.8M241.6 147.9l1-.2v.5zM243.4 154.6v2M251.8 157.7a.64 .64 0 0 1 .6-1 .64 .64 0 0 1 .5 1M253.1 147.7l1 .2-1 .3zM253.3 159.7h32.8M253.8 152.2h.3M254.1 152.8l-.2-.5-.4-.2h-13.8l-.4 .3-.2 2.4h3.3a1.04 1.04 0 0 1 1.4 .1 1.04 1.04 0 0 1 0 1.4 1.04 1.04 0 0 1-1.4 0h-3.3v1.4M254.1 154.8h-3.2a1.04 1.04 0 0 0-1.5 .1 1.04 1.04 0 0 0 0 1.4 1.04 1.04 0 0 0 1.5 0h3.2M254.1 147.9l1-.2v.5z"/>
<path d="M254.1 145.9v14.6M274.1 157.7v22M278.1 147.7l1 .2-1 .3zM279 157.8v21.7M279 157.8l.1 .5h-91.2M279.1 145.9v33.1M279.1 147.9h-197.6M284.1 159.7l.2 1h-.5zM284.1 159.7v18M290.7 157.7v22M290.7 157.7l.3 1h-.6zM292.7 157.7h-105.1"/>
<path d="M335.6 141.8l1.1 .3-1.1 .2zM347.5 142.1l1-.3v.5zM357.5 141.8l1 .3-1 .2zM358.5 142.1h-23.9M82 170.4h2.3M82 170.4v27M82.7 160.8l-.6 5.4-.1 4.2M82.7 160.8l.3 .3M82.8 160.7l-.1 .1M82.8 160.7l.3 .2M83 161.1h2.1M83.1 160.9h2"/>
<path d="M83.1 160.9l-.1 .2M84.3 170.4v27M85.1 161.1l-.4 3.2-.4 6.1M85.1 160.9v.2M85.1 161.1h2.1M85.1 160.9h2M85.7 160.5h1.4M87.1 160.9l.1 .2M99 179.4h5.5M99 179.3h5.5M104.5 179.2h70.4M104.5 173.2h73.7"/>
<path d="M104.5 172.7h73.5M104.5 164.2h70.1M104.5 164.7h70.3M116.5 167.8l1 1.7M117 168.7v51.7M117.5 169.5l.7 .8-.4 .2zM117.5 169.5l8.7 15.1h33.6M167 168.7v51.7M174.2 163.6l4 10.2M174.2 177.8l2 5.1M174.6 163.5l4 10.2M174.6 177.7l2 5.1"/>
<path d="M178.3 173.6l-4 4M178.5 173.9l-4 4M184.2 163.6l4 10.2M184.2 177.8l2 5.1M184.6 163.5l4 10.2M184.6 177.7l2 5.1M184.6 164.2h89.5M184.8 164.7h89.3M185 179.2h89.1M188 172.7h86.1M188.2 173.2h85.9M188.3 173.6l-4 4"/>
<path d="M188.5 173.9l-4 4M252.9 168.7h2.5M253.2 168a1.19 1.19 0 0 1 1.6-.2 1.19 1.19 0 0 1 .3 1.6 1.19 1.19 0 0 1-1.6 .2 1.19 1.19 0 0 1-.3-1.6zM253.9 176.8l.5 1.7M254.1 170.9v49.5M254.1 167.4v2.5M254.1 177.7h32M254.4 178.5l.4 .9-.4 .1zM254.4 178.5l2.8 10.4h27.7M274.1 179h5M274.1 179.5h4.9M279.1 179l-.1 .5"/>
<path d="M283.8 176.7h.5l-.2 1zM290.4 178.7h.6l-.3 1zM292.7 179.7h-107.6M350.6 175.6h10.3M82 197.4l.1 4.3 .6 5.3M82 197.4h2.3M82 197.4h-.5v6l.8 4.6M84.3 197.4l.2 4.1 .6 5.3M99 187.7h16.1M118.6 187.9h1.3v2.7h-1.3M118.6 187.3v4h2.2v-4M118.9 191.3v16.9"/>
<path d="M122.3 187.3v4h9.4M129.9 187.4h1.2v2.6M129.9 187.3v2.7h1.8M131.1 188.9h.6M131.7 188.9v1.1M131.7 188.9v-1.6h-16.6v22.1h-9.1v-1.7M131.7 190v18.7h-11.7v-1.8h11.7M138.6 181.9l-1.3 3.3M152.5 182.3h2.6M152.8 183.4l1 1.6M153.8 182.3v2.7M154.7 183.4l-.9 1.6"/>
<path d="M262.3 191.3l-1.3 3.2M275.4 186.7h2.7M275.8 187.7l1 1.6M276.8 186.7v2.6M277.7 187.7l-.9 1.6M348.7 197.6l.2 1h-.5zM348.7 184.5v21.1M353.6 195.5h9.1M354.5 195.3l1.1 .2-1.1 .3zM355.6 193.5v4.1h-9M357.5 195.5l1.1-.2v.5zM357.5 193.5v4.1"/>
<path d="M81.5 218.4l1-.3v.5zM81.5 218.4h172.6M82.3 208a2.57 2.57 0 0 0 2.8 2M82.7 207l.1 .1M82.7 207v.9M82.7 207.9h.2M82.7 207.9l.3 .9M82.7 207.9l-.4 .1M82.8 207.1l.1 .8M82.9 207.9l.2 .8M83 206.8h2.1M83 206.8l-.3 .2"/>
<path d="M83 206.8l.1 .1M83 208.8a2.75 2.75 0 0 0 2.1 1.2M83.1 206.9h2M83.1 206.9l-.3 .2M83.1 208.7l-.1 .1M83.1 208.7l.6 .6 1.4 .6M83.1 208.7h2.5M85.1 206.8v.1M85.1 209.9v.1M85.1 206.8h2.1M85.1 206.9h2M85.1 209.9h.5"/>
<path d="M85.7 207.3v2.7M85.7 207.3h1.4M87.1 209.1h.1M87.1 206.9v3.1h-1.4M87.2 209.1v1l-.1-.2M87.2 206.8l-.1 .1M87.2 206.8v2.3M87.2 209.1l6.8 .1M94 209.2v1l-8.9-.2M94 209.2h5M94 209.9l.2 .3M94.2 210.2h4.5"/>
<path d="M99 209.2v.7l-.3 .3M99 207.7h16.1M101.5 207.5h1.9M101.5 204.1h1.9M103.4 204.1v3.4M108.9 209.4v2.7h3.7v-2.7M115.1 207.8l3.8 .4M116 218.1l1 .3-1 .2zM117 218.4l1-.3v.5zM118.9 208.2h1.1M121.6 208.7v2.7h8.4v-2.7M123.1 208.7v2.7"/>
<path d="M131.1 201.7v2.9h-1.2M131.7 201.7h-1.8v3.3h-11l-3.8-.8-13.6-.2v3.7M166 218.1l1 .3-1 .2zM167 218.4l1-.3v.5zM253.1 218.1l1 .3-1 .2zM348.4 204.6h.5l-.2 1zM355.6 205.6a4 4 0 0 1-4.1-4 4 4 0 0 1 4.1-4h1.9a4 4 0 0 1 4.1 4 4 4 0 0 1-4.1 4h-10.9M4 238.5h148.9v54.5M49.6 238.5v54.5M4 248.5h148.9M4 254.5h148.9M84 248.5v6"/>
<path d="M118.4 248.5v6M216 253h200M216 248h65M216 258h65M228.6 243v15M255.2 243v15M281 243v50M296 243v30M346 243v30M361 243v30M381 253v20M392 253v20"/>
<path d="M416 243h-200v50M4 260.5h148.9M4 266.4h148.9M4 273.4h148.9M95.6 278.9h1.6M95.6 277.3h1.6M96.4 276.5v1.6M216 278h65M216 273h200M216 263h165M216 268h65M231 263v15"/>
<path d="M256 263v15M311 273v20M393.4 260.5l9-2.5v10l-9-2.5zM4 280.7h148.9M4 287h148.9M84 287v6M118.4 287v6M270.4 287.3h1.3M270.4 286h1.3M271 285.3v1.3"/>
<circle cx="106.6" cy="72.2" r="1.43"/>
<circle cx="106.6" cy="67.2" r="1.5"/>
<circle cx="106.6" cy="67.2" r="1.42"/>
<circle cx="106.6" cy="72.2" r="1.51"/>
<circle cx="117" cy="78.7" r=".85"/>
<circle cx="117" cy="60.7" r=".86"/>
<circle cx="129.5" cy="78.4" r=".83"/>
<circle cx="129.5" cy="60.9" r=".83"/>
<circle cx="129.5" cy="60.9" r="1.02"/>
<circle cx="129.5" cy="78.4" r="1.02"/>
<circle cx="134.5" cy="60.9" r="1.68"/>
<circle cx="134.5" cy="60.9" r="1.72"/>
<circle cx="134.5" cy="78.4" r="1.72"/>
<circle cx="134.5" cy="78.4" r="1.68"/>
<circle cx="139.5" cy="60.9" r=".76"/>
<circle cx="139.5" cy="78.4" r=".76"/>
<circle cx="139.5" cy="60.9" r=".9"/>
<circle cx="139.5" cy="78.4" r=".91"/>
<circle cx="144.5" cy="78.4" r="1.69"/>
<circle cx="144.5" cy="60.9" r="1.68"/>
<circle cx="144.5" cy="60.9" r="1.72"/>
<circle cx="144.5" cy="78.4" r="1.72"/>
<circle cx="149.5" cy="78.4" r="1.02"/>
<circle cx="149.5" cy="60.9" r=".83"/>
<circle cx="149.5" cy="78.4" r=".83"/>
<circle cx="149.5" cy="60.9" r="1.02"/>
<circle cx="167" cy="78.7" r=".84"/>
<circle cx="167" cy="60.7" r=".85"/>
<circle cx="191.6" cy="78.7" r=".84"/>
<circle cx="191.6" cy="60.7" r=".85"/>
<circle cx="241.6" cy="60.7" r=".86"/>
<circle cx="254.1" cy="60.7" r=".85"/>
<circle cx="272.1" cy="72.2" r="1.43"/>
<circle cx="272.1" cy="67.2" r="1.5"/>
<circle cx="272.1" cy="67.2" r="1.42"/>
<circle cx="272.1" cy="72.2" r="1.51"/>
<circle cx="137.2" cy="84.5" r="1.3"/>
<circle cx="137.3" cy="84.5" r="1.34"/>
<circle cx="140.7" cy="84.5" r="1.35"/>
<circle cx="140.7" cy="84.5" r="1.3"/>
<circle cx="154.7" cy="89.9" r="1.15"/>
<circle cx="252.4" cy="84.5" r="1.35"/>
<circle cx="252.4" cy="84.5" r="1.3"/>
<circle cx="107" cy="119.1" r="1.5"/>
<circle cx="107" cy="119.1" r="1.43"/>
<circle cx="126" cy="113.6" r="1.31"/>
<circle cx="126" cy="113.6" r="1.35"/>
<circle cx="126" cy="113.6" r="1.5"/>
<circle cx="136" cy="109.5" r=".76"/>
<circle cx="136" cy="109.5" r=".84"/>
<circle cx="136" cy="109.5" r=".5"/>
<circle cx="138.2" cy="109.1" r="1.14"/>
<circle cx="138.2" cy="109.1" r="1.11"/>
<circle cx="140.7" cy="109.1" r="1.15"/>
<circle cx="140.7" cy="109.1" r="1.11"/>
<circle cx="152" cy="113.6" r="1.35"/>
<circle cx="152" cy="113.6" r="1.5"/>
<circle cx="152" cy="113.6" r="1.3"/>
<circle cx="241.1" cy="113.6" r="1.3"/>
<circle cx="241.1" cy="113.6" r="1.35"/>
<circle cx="241.1" cy="113.6" r="1.49"/>
<circle cx="252.1" cy="113.6" r="1.34"/>
<circle cx="252.1" cy="113.6" r="1.48"/>
<circle cx="252.1" cy="113.6" r="1.3"/>
<circle cx="271.6" cy="119.1" r="1.5"/>
<circle cx="271.6" cy="119.1" r="1.42"/>
<circle cx="381.4" cy="111.8" r="1.51"/>
<circle cx="339.2" cy="129.1" r="1.37"/>
<circle cx="339.2" cy="123.6" r="1.37"/>
<circle cx="339.2" cy="123.6" r="1.51"/>
<circle cx="339.2" cy="129.1" r="1.51"/>
<circle cx="339.3" cy="129.1" r="1.32"/>
<circle cx="339.3" cy="123.6" r="1.32"/>
<circle cx="355.7" cy="123.6" r="1.32"/>
<circle cx="355.7" cy="129.1" r="1.32"/>
<circle cx="355.8" cy="123.6" r="1.37"/>
<circle cx="355.8" cy="129.1" r="1.37"/>
<circle cx="355.8" cy="123.6" r="1.51"/>
<circle cx="355.8" cy="129.1" r="1.51"/>
<circle cx="367.7" cy="125.4" r="1.51"/>
<circle cx="117" cy="159.7" r=".86"/>
<circle cx="125.7" cy="153.8" r=".62"/>
<circle cx="137.2" cy="153.8" r=".62"/>
<circle cx="140.7" cy="153.8" r=".62"/>
<circle cx="152.2" cy="153.8" r=".62"/>
<circle cx="167" cy="159.7" r=".86"/>
<circle cx="191.6" cy="159.7" r=".85"/>
<circle cx="240.9" cy="153.8" r=".62"/>
<circle cx="241.6" cy="159.7" r=".86"/>
<circle cx="252.4" cy="153.8" r=".62"/>
<circle cx="254.1" cy="159.7" r=".85"/>
<circle cx="117" cy="168.7" r="1.01"/>
<circle cx="117" cy="177.7" r=".85"/>
<circle cx="167" cy="177.7" r=".85"/>
<circle cx="167" cy="168.7" r="1.01"/>
<circle cx="191.6" cy="177.7" r=".84"/>
<circle cx="241.6" cy="177.7" r=".85"/>
<circle cx="253.9" cy="168.7" r="3.6"/>
<circle cx="254.1" cy="177.7" r=".84"/>
<circle cx="138" cy="183.6" r="1.14"/>
<circle cx="261.7" cy="192.9" r="1.14"/>
</g>
<path d="M412.4 262.3a2.5 2.5 0 0 0-4.1-1.1 2.5 2.5 0 0 0 1 4.2 2.5 2.5 0 0 0 3.2-2.9l-.1-.2" fill="none" stroke="#000" stroke-width=".3" stroke-dasharray="30.5 1.3 1.3 1.3" stroke-dashoffset="24.5" stroke-linecap="butt"/>
<path d="M414.8 261.5a5 5 0 0 0-8.3-2 5 5 0 0 0 2.2 8.3 5 5 0 0 0 6.2-6l-.1-.3" fill="none" stroke="#000" stroke-width=".3" stroke-dasharray="30.5 1.3 1.3 1.3" stroke-dashoffset="16.7" stroke-linecap="butt"/>
<g fill="none" stroke="#000" stroke-width=".3" stroke-dasharray="6.3 1.3 1.3 1.3 5.1">
<path d="M176.4 55.5l2 5.1M186.4 55.5l2 5.1M174.4 78.7l2 5.1M178.4 60.6l-4 4M178.4 74.7l-4 4M184.4 78.7l2 5.1M188.4 60.6l-4 4M188.4 74.7l-4 4M176.4 108.1l2 4.8M178.4 112.9l-4 4M186.4 108.1l2 4.8M188.4 112.9l-4 4"/>
<path d="M174.4 130.5l2 4.7M178.4 126.5l-4 4M184.4 130.5l2 4.7M188.4 126.5l-4 4M176.4 154.5l2 5.1M178.4 159.6l-4 4M186.4 154.5l2 5.1M188.4 159.6l-4 4M174.4 177.8l2 5M178.4 173.8l-4 4M184.4 177.8l2 5M188.4 173.8l-4 4"/>
</g>
<path d="M174.4 64.6l4 10.1M184.4 64.6l4 10.1M174.4 163.6l4 10.2M184.4 163.6l4 10.2" fill="none" stroke="#000" stroke-width=".3" stroke-dasharray="6.3 1.3 1.3 1.3 5.1" stroke-dashoffset="5.3"/>
<path d="M174.4 116.9l4 9.6M184.4 116.9l4 9.6" fill="none" stroke="#000" stroke-width=".3" stroke-dasharray="6.3 1.3 1.3 1.3 5.1" stroke-dashoffset="5.6"/>
<path d="M252.9 168.7h-1M254.2 169.9v1M254.2 167.4v-1M255.4 168.7h1" fill="none" stroke="#000" stroke-width=".3" stroke-dasharray="30.5 1.3 1.3 1.3"/>
<path d="M347.5 119.5v6.5" fill="none" stroke="#000" stroke-width=".3" stroke-dasharray="30.5 1.3 1.3 1.3" stroke-dashoffset="29.1"/>
<path d="M410 255.7v14.9" fill="none" stroke="#000" stroke-width=".3" stroke-dasharray="30.5 1.3 1.3 1.3" stroke-dashoffset="25"/>
<path d="M403.4 263l12.6-.1" fill="none" stroke="#000" stroke-width=".3" stroke-dasharray="30.5 1.3 1.3 1.3" stroke-dashoffset="26.1"/>
<path d="M216 248v5" fill="none" stroke="#000" stroke-width=".3" stroke-dasharray="30.5 1.3 1.3 1.3" stroke-dashoffset="29.9"/>
<path d="M112 78.4v-17.5M139.5 78.4v-17.5M239.2 78.4v-17.5M266.7 78.4v-17.5" fill="none" stroke="#f00" stroke-width=".3" stroke-dasharray="30.5 1.3 1.3 1.3" stroke-dashoffset="23.6"/>
<g fill="#000">
<path d="M335.7 131.9l1-.5-.6 .9z"/>
<path d="M161 53.2l1 .2-1 .3zM117 53.4l1-.2v.5z"/>
<path d="M278.1 54.4l1 .2-1 .3zM266.6 54.6l1-.2v.5zM238.1 16l1 .3-1 .2zM139.5 16.3l1-.3v.5zM278.1 147.7l1 .2-1 .3zM254.1 147.9l1-.2v.5zM357.5 141.8l1 .3-1 .2zM347.5 142.1l1-.3v.5z"/>
<path d="M155.1 60.9l.2 1h-.5zM154.8 77.4h.5l-.2 1zM77.5 28.1l.2 1.1h-.5zM77.2 79.7h.5l-.2 1zM290.7 157.7l.3 1h-.6zM290.4 178.7h.6l-.3 1z"/>
<path d="M81.5 102.7l1-.2v.5zM278.1 102.5l1 .2-1 .3zM81.5 16.3l1-.3v.5zM138.5 16l1 .3-1 .2zM129.2 79.4l-.5 .9 .5 .1zM129.5 57.2l1-.2v.5zM148.5 57l1 .2-1 .3zM139.7 79.3l.1 1 .4-.1zM80.5 24.1l1 .2-1 .3zM112 24.3l1-.2v.5zM81.5 147.9l1-.2v.5zM116 147.7l1 .2-1 .3zM81.5 218.4l1-.3v.5zM116 218.1l1 .3-1 .2zM117 218.4l1-.3v.5zM166 218.1l1 .3-1 .2zM167 218.4l1-.3v.5zM253.1 218.1l1 .3-1 .2zM117.5 169.5l.3 1 .4-.2zM254.4 178.5v1l.4-.1zM335.6 141.8l1.1 .3-1.1 .2zM347.5 142.1l1-.3v.5z"/>
<path d="M336.8 102.6l.9-.3v.5zM357.3 102.3l.9 .3-.9 .2z"/>
<path d="M329.2 131.1h.5l-.2 1zM329.5 106.1l.2 1h-.5z"/>
<path d="M117 147.9l1-.2v.5zM240.6 147.7l1 .2-1 .3z"/>
<path d="M241.6 147.9l1-.2v.5zM253.1 147.7l1 .2-1 .3z"/>
<path d="M284.1 159.7l.2 1h-.5zM283.8 176.7h.5l-.2 1z"/>
<path d="M348.7 197.6l.2 1h-.5zM348.4 204.6h.5l-.2 1z"/>
<path d="M357.5 195.5l1.1-.2v.5zM354.5 195.3l1.1 .2-1.1 .3z"/>
</g>
<path d="M336.7 131.1v.5" fill="none" stroke="#f00" stroke-width=".3"/>
<g font-size="6.3">
<text x="282.1" y="250.3">名称</text>
<text x="347.1" y="250.3">图号</text>
<text x="282.1" y="260.3">材质</text>
<text x="347.1" y="260.3">质量</text>
<text x="383.3" y="262.1">视</text>
<text x="383.3" y="270">图</text>
<text x="282.1" y="270.3">版次</text>
<text x="347.1" y="270.3">比例</text>
</g>
<g font-size="4.9">
<text x="4.3" y="229.8">注意：1.行走平行度（正面+侧面），450行程内，≤±0.03mm，1000行程内，≤±0.05mm。</text>
<text x="12.9" y="235.7">2.本体形变，450行程内，≤±0.03mm，1000行程内，≤±0.05mm。</text>
<text x="16.9" y="245.5">型号规格</text>
<text x="78.9" y="245.5">GTH4-350-BR-M05-C4</text>
<text x="10.7" y="253.5">螺杆规格/型号</text>
<text x="61.8" y="253.5">1002</text>
<text x="96.3" y="253.5">1005</text>
<text x="16.9" y="259.5">有效行程</text>
<text x="97.5" y="259.5">350</text>
<text x="16.9" y="265.5">精度等级</text>
<text x="98.7" y="265.5">C7</text>
<text x="16.9" y="272">马达容量</text>
<text x="87.6" y="272">50W(无刹车)</text>
<text x="11.9" y="279.1">重复定位精度</text>
<text x="97.7" y="279.1">0.02</text>
<text x="4.5" y="285.9">感应开关方式及数量</text>
<text x="81.4" y="285.9">外挂型三只（C4）</text>
<text x="11.9" y="292.1">建议最快速度</text>
<text x="58.1" y="292.1">100MM/S</text>
<text x="92.5" y="292.1">250MM/S</text>
<text x="127" y="292">500MM/S</text>
</g>
<g font-size="4.2">
<text x="301.9" y="249.5">GTH4-350-BR-M05-C4</text>
<text x="259" y="267">2022/9/24</text>
</g>
<g font-size="4.1">
<text x="91.4" y="15.7">116 滑台原点</text>
<text x="180" y="15.7">350 有效行程</text>
<text x="85.1" y="23.7">61</text>
<text x="93.7" y="23.7">1 滑台极限位置</text>
<text x="141.3" y="52.9">90</text>
<text x="76.9" y="57.4" transform="rotate(-90 76.9 57.4)">105</text>
<text x="141.3" y="56.6">40</text>
<text x="154.5" y="57.4" transform="rotate(-90 154.5 57.4)">35</text>
<text x="282.6" y="54.1">25</text>
<text x="291.2" y="54.1">1 滑台极限位置</text>
<text x="100.3" y="92">4 x M4</text>
<text x="118.3" y="92">9.5</text>
<text x="144.6" y="91.3">2 x</text>
<text x="157.9" y="91.3">3 H7</text>
<text x="173.9" y="91.3">4.5</text>
<text x="345.4" y="102">43</text>
<text x="180" y="102.1">546</text>
<text x="328.9" y="118.5" transform="rotate(-90 328.9 118.5)">52</text>
<text x="316.1" y="137.6">基准面</text>
<text x="337.1" y="141.5">21.70</text>
<text x="351.4" y="141.5">22</text>
<text x="98.9" y="147.3">71</text>
<text x="165.9" y="147.3">4*100</text>
<text x="246.6" y="147.3">25</text>
<text x="264.2" y="147.3">50</text>
<text x="258.6" y="170.2">II</text>
<text x="283.5" y="169.1" transform="rotate(-90 283.5 169.1)">36</text>
<text x="290.2" y="169.2" transform="rotate(-90 290.2 169.2)">44</text>
<text x="350.6" y="179.7">2 : 1</text>
<text x="353.7" y="174.5">II</text>
<text x="127.8" y="185">2 x</text>
<text x="141.1" y="185">4 H7</text>
<text x="157.1" y="185">4</text>
<text x="258.8" y="189.3">12 x M4</text>
<text x="280" y="189.3">10</text>
<text x="264.8" y="194.3">3.40 贯穿</text>
<text x="344" y="196.8" transform="rotate(-90 344 196.8)">+0.012</text>
<text x="348.1" y="194.7" transform="rotate(-90 348.1 194.7)">0</text>
<text x="360.7" y="195">1</text>
<text x="348.1" y="200.9" transform="rotate(-90 348.1 200.9)">4</text>
<text x="98.9" y="217.8">71</text>
<text x="135.6" y="217.8">100</text>
<text x="203.6" y="217.8">325</text>
<text x="221.3" y="247.4">1</text>
<text x="131.6" y="253.2">1010</text>
<text x="218.2" y="257.4">序号</text>
<text x="221.3" y="252.4">2</text>
<text x="230.7" y="257.4">修 订 版 次</text>
<text x="255.9" y="257.4">设计变更编号</text>
<text x="225" y="262.4">设</text>
<text x="238.8" y="262.4">计</text>
<text x="252.5" y="262.4">变</text>
<text x="266.2" y="262.4">更</text>
<text x="218.4" y="267.4">设 计</text>
<text x="367.9" y="269.9">1:2</text>
<text x="218.4" y="272.4">校 核</text>
<text x="218.4" y="277.4">批 准</text>
<text x="218.9" y="282.9">技术要求：</text>
<text x="229.2" y="287.4">1、未标注公差全部 0.1</text>
<text x="229.1" y="291.9">2、未标注倒角全部C0.3</text>
</g>
</svg>
